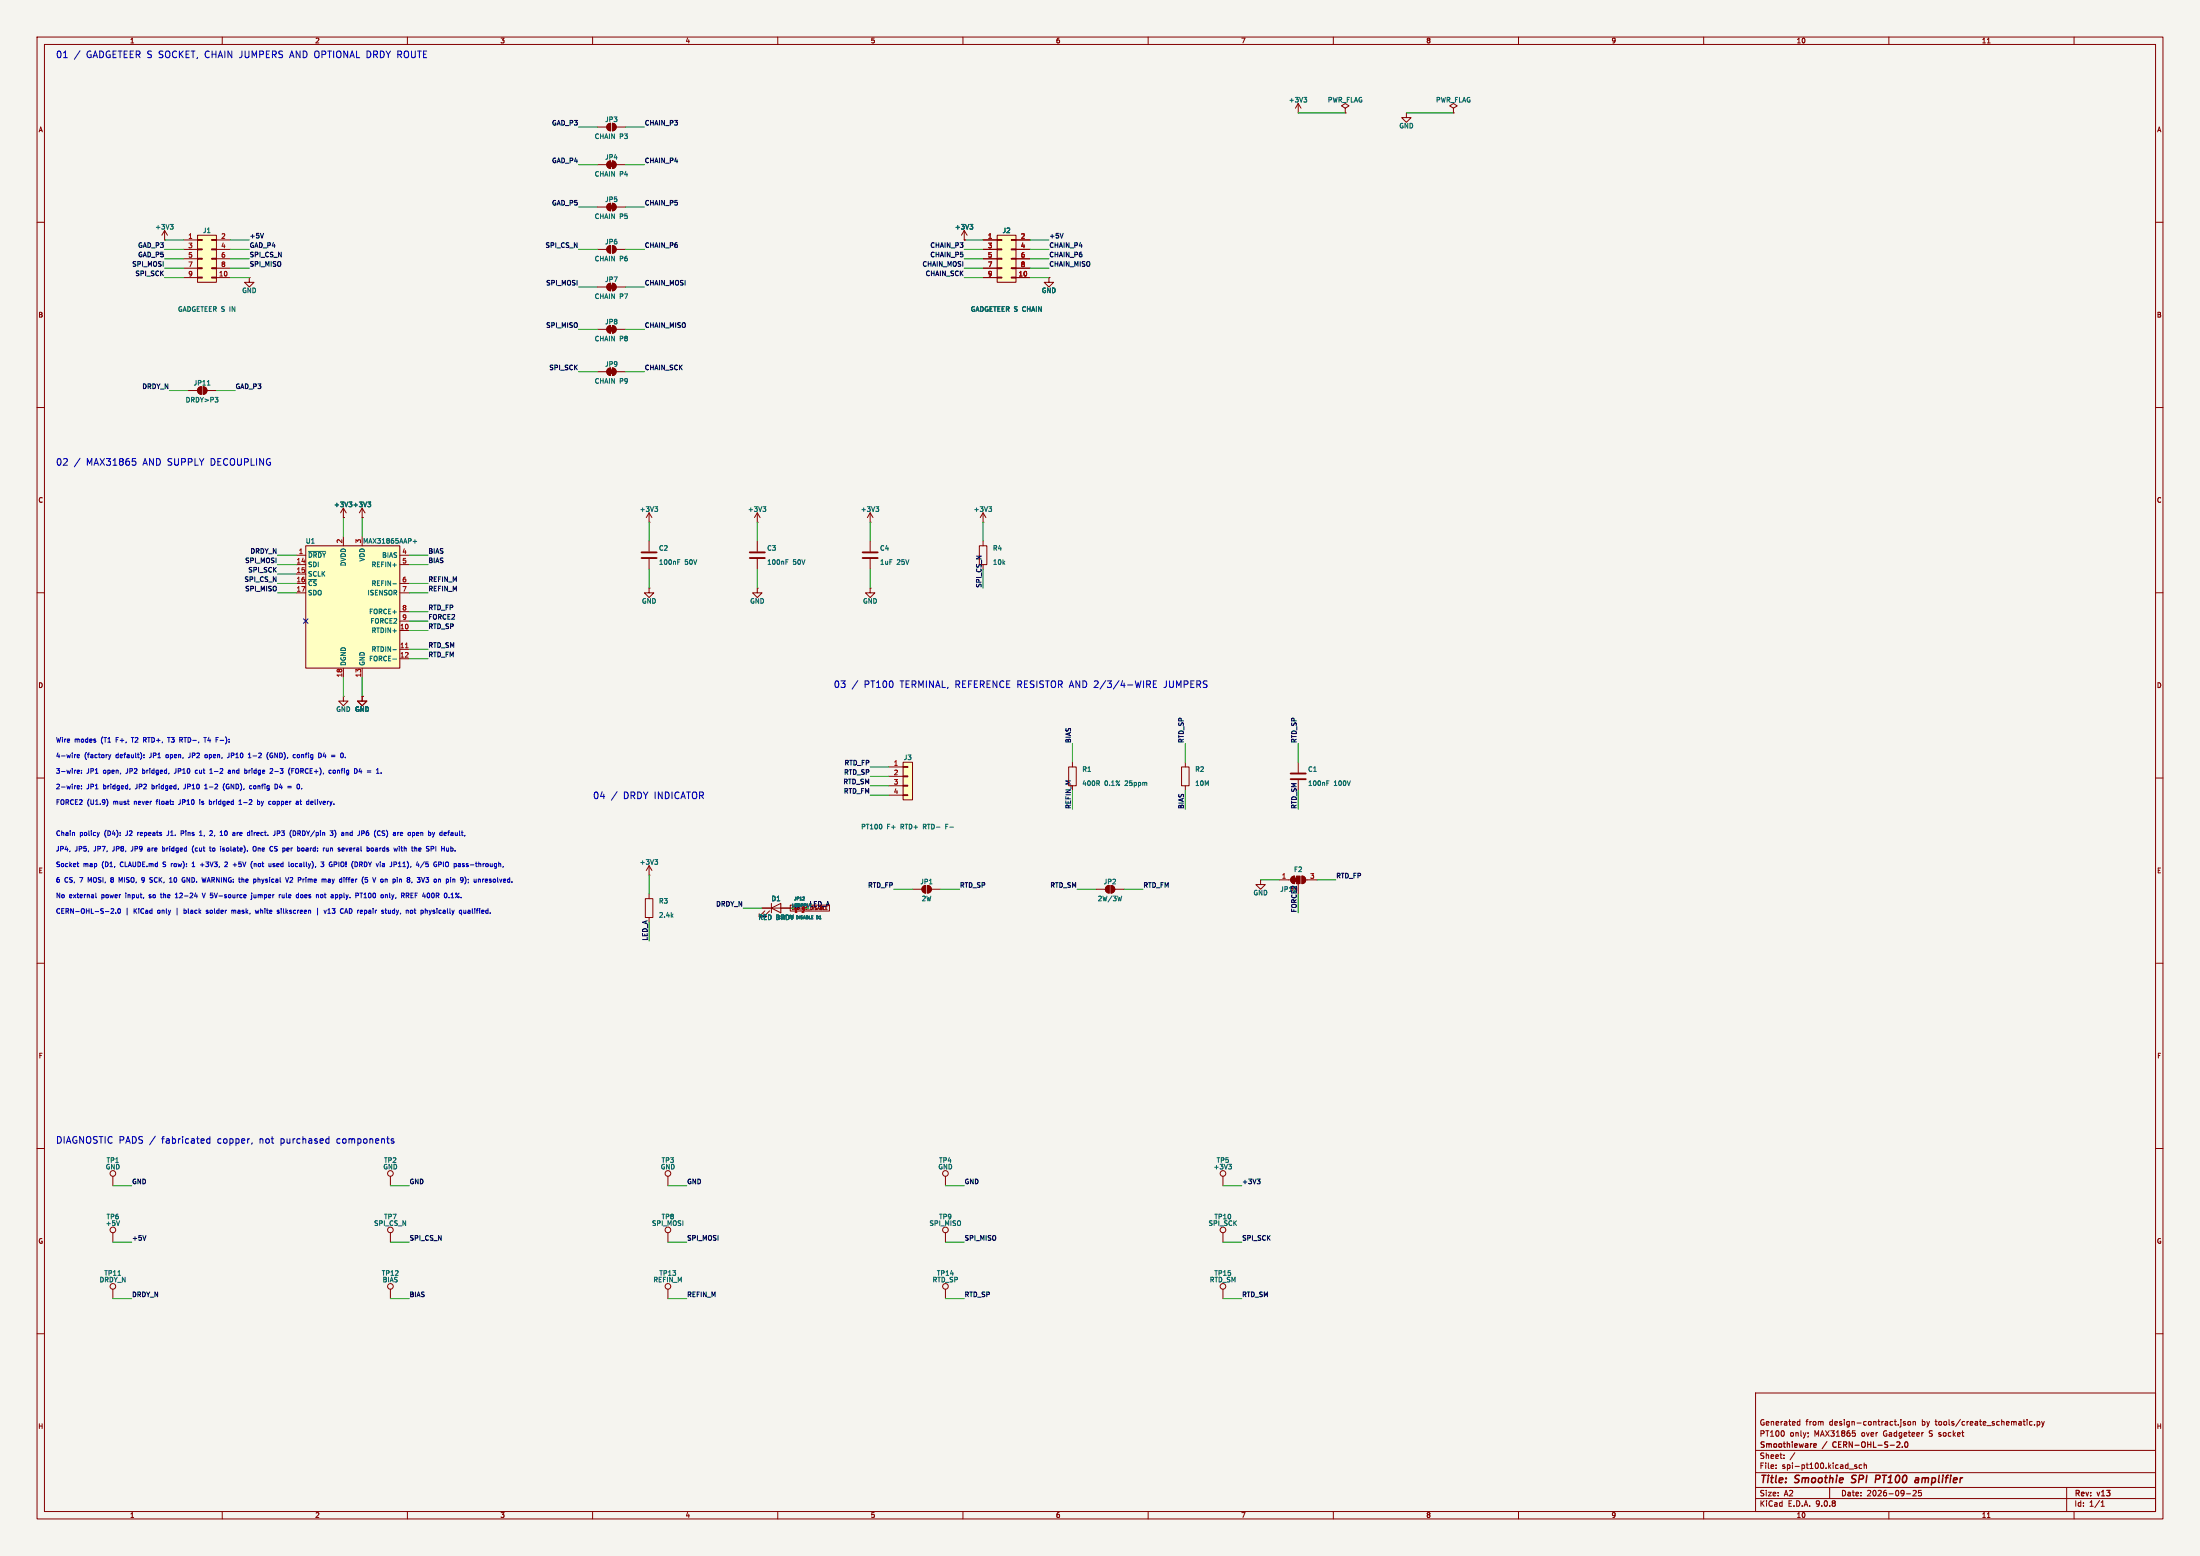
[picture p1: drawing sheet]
<svg xmlns="http://www.w3.org/2000/svg" width="594mm" height="420mm" viewBox="0 0 594 420" stroke-linecap="round" stroke-linejoin="round" font-family="sans-serif">
<path d="M0 0h594v420h-594z" fill="#f5f4ef" stroke="#f5f4ef" stroke-width=".27"/>
<g fill="none" stroke="#840000" stroke-width=".27">
<path d="M10 10h574v400h-574zM12 12h570v396h-570zM60 10v2M110 10v2M160 10v2M210 10v2M260 10v2M310 10v2M360 10v2M410 10v2M460 10v2M510 10v2"/>
<path d="M536.6 11.6h.7M560 10v2M392.4 29.2l1-.6-1-.7-1 .7 1 .6v1.3M392.4 30.5h.1M10 60h2M582 60h2M10 110h2M50.8 105.4h2.5M53.6 104.7l.8-.3v2a1.02 1.02 0 0 1-1-.6 1.02 1.02 0 0 1 .2-1.1zM54.9 104.4a1.02 1.02 0 0 1 1 1 1.02 1.02 0 0 1-1 1zM55.9 105.4h2.5M582 110h2"/>
<path d="M10 160h2M582 160h2M10 210h2M582 210h2M10 260h2M582 260h2M10 310h2M582 310h2M10 360h2M474 376h108v32h-108zM582 360h2M474 397.5h108"/>
<path d="M474 391.5h108M479.5 396.2v.2M479.5 395.4v.2M481.7 393.5v.2M481.7 392.7v.2M484.6 392.1l-1.3 1.9M485.4 384.6h.6M485.4 383.7h.6M486 383.2v1.5M488.2 386.7v.2M488.2 387.6v.2M499.3 396.5h1.2"/>
<path d="M500.2 386.2h.7M500.8 386.8l.2 .2-.2 .6M501.3 395.4h-.3l-.3 .2 .1 .2 .5 .1v.4h-.6M502.7 395.4h-.5l-.2 .3 .1 .6h.6M503.3 395.5l.6-.1 .1 1M503.3 394.9v1.5M513.2 383.2v.1M514.5 383.7h-.4l-.2 .2 .1 .2 .5 .1v.4h-.6M515.2 383.7h.4l.3 .3v.4l-.3 .3-.5-.3zM516.5 383.8l.6-.1 .1 1M516.5 383.7v1M548.7 383.7h-.5l-.2 .3 .1 .6h.6"/>
<path d="M549.3 384.5v.2M550 383.7h.5l.2 .3-.1 .6h-.6M550 383.7v1.5M551.2 383.7l.4 1M551.6 384.7l-.4 .5M552 383.7l-.4 1M60 408v2M110 408v2M160 408v2M210 408v2M260 408v2M310 408v2"/>
<path d="M360 408v2M410 408v2M460 408v2M474 404.5h108M474 401.5h108M494 401.5v3M510 408v2M514.7 403.2h1.2M516.5 402.4l.6-.1 .3 .4-.9 1.1h.9M518.7 402.3h-.7v.7l.7-.1v.7l-.2 .2-.5-.2M536.6 409.6h.7M558 401.5v6.5"/>
<path d="M560 408v2M567.3 406.6h.9M567.3 405.5l.4-.4v1.5"/>
</g>
<path d="M500.1 398.4v.6M507.3 398.2h-.7l-.3 2M507.4 399.1l-1 .1M517.2 399h.8l-.1 1.2M518 399.3l-.9 .2M499.8 400.1l.3 .1M517.9 400.1l-.6 .1" fill="none" stroke="#840000" stroke-width=".4"/>
<path d="M489.9 389.7h.4l.1 .3-.7 .2M490.3 390.6l-.4 .1M495 389.4l-.2 .4 .2 .7M512.1 390.7h.9M512.9 389.3v.5M513.6 390.5v.2M514.4 389.3l.2-.1a.8 .8 0 0 1 .6 .7 .8 .8 0 0 1-.6 .8l-.3-.6z" fill="none" stroke="#840000" stroke-width=".3"/>
<g fill="#840000" stroke="#840000" stroke-width=".27">
<path d="M53.6 104.7l.8-.3v2a1.02 1.02 0 0 1-1-.6 1.02 1.02 0 0 1 .2-1.1z"/>
<path d="M54.9 104.4a1.02 1.02 0 0 1 1 1 1.02 1.02 0 0 1-1 1z"/>
</g>
<path d="M56 104h.7M58.1 107.3h.7l-.4 .4M58.8 107.9v.5" fill="none" stroke="#006464" stroke-width=".27"/>
<path d="M82.5 147.3h25.4v33h-25.4z" fill="#ffffc2"/>
<g fill="none" stroke="#840000" stroke-width=".27">
<path d="M164.1 99.6l.7-.3v2a1.02 1.02 0 0 1-.9-.6 1.02 1.02 0 0 1 .2-1.1zM165.4 99.3a1.02 1.02 0 0 1 1 1 1.02 1.02 0 0 1-1 1zM161.3 100.3h2.5M166.4 100.3h2.5M92.7 139.7h.1M92.7 137.2v2.5M92.7 137.2l-.8 1.2M92.7 137.2l.8 1.2M97.8 139.7h.1M97.8 137.2v2.5M97.8 137.2l-.8 1.2M97.8 137.2l.8 1.2"/>
<path d="M234.9 138.4v2.6M234.9 138.4l-.7 1.3M234.9 138.4l.8 1.3M265.4 138.4l-.7 1.3M265.4 138.4l.8 1.3M265.4 138.4v2.6M80 149.9h2.5M80 152.4h2.5M80 154.9h2.5M80 157.5h2.5M82.5 147.3h25.4v33h-25.4zM92.7 144.8v2.5"/>
<path d="M97.8 144.8v2.5M107.9 149.9h2.6M107.9 152.4h2.6M107.9 157.5h2.6M204.5 158.8v1.2h1.2l-1.2 1.3-1.3-1.3h1.3M204.5 158.8h.1M204.5 146.1v2.7M204.5 150.9v2.8M234.9 141h.1M234.9 158.8v1.2h1.3l-1.3 1.3-1.2-1.3h1.2M234.9 158.8h.1M234.9 146.1v2.7"/>
<path d="M234.9 150.9v2.8M264.4 147.3h2v5.1h-2zM265.4 141h.1M265.4 146.1v1.2M80 160h2.5M107.9 160h2.6M107.9 165.1h2.6M107.9 167.6h2.6M107.9 170.2h2.6M107.9 175.3h2.6M107.9 177.8h2.6M92.7 188v1.2h1.3l-1.3 1.3-1.3-1.3h1.3"/>
<path d="M92.7 188h.1M92.7 180.3v2.6M97.8 188v1.2h1.3l-1.3 1.3-1.3-1.3h1.3M97.8 188h.1M97.8 180.3v2.6M205.7 245.1h7.7M206.5 245.9l-1.5 1.5h.7h-.7v-.8M207.8 245.9l-1.6 1.5h.8h-.8v-.8M208.3 245.1l2.5-1.3v2.6zM208.3 243.8v2.6"/>
</g>
<g fill="none" stroke="#006464" stroke-width=".27">
<path d="M99.3 135.5h.8l-.4 .5M99.8 136l.3 .2-.3 .6M236.5 136.8h.7l-.4 .5M237 137.3l.2 .2-.2 .5M266.9 136.8h.8l-.4 .5M267.5 137.3l.2 .2-.2 .5M83.3 148.8h4.6M106.1 157.6h.9M111.5 146.1h1M112 145.7v.9M212.2 151.7h.4M212.2 151.1h.6"/>
<path d="M106.1 175.4h.9M106.1 177.9h.9M217.1 242.2h.1M217.2 242.2v.3l-.5 .4h.5M220.8 247.3l-.3-.1v.8h.3"/>
</g>
<path d="M109.5 174.8h.7" fill="none" stroke="#a90000" stroke-width=".27"/>
<path d="M202.4 149.1h4.1M202.4 150.6h4.1M232.9 149.1h4.1M232.9 150.6h4.1" fill="none" stroke="#840000" stroke-width=".51"/>
<g fill="#840000" stroke="#840000" stroke-width=".27">
<path d="M164.6 99.8h1v1h-1z"/>
<path d="M164.1 99.6l.7-.3v2a1.02 1.02 0 0 1-.9-.6 1.02 1.02 0 0 1 .2-1.1z"/>
<path d="M165.4 99.3a1.02 1.02 0 0 1 1 1 1.02 1.02 0 0 1-1 1z"/>
</g>
<path d="M243.8 205.7h2.6v10.2h-2.6z" fill="#ffffc2"/>
<g fill="none" stroke="#840000" stroke-width=".27">
<path d="M161.3 77.5h2.5M164.1 76.8l.7-.3v2a1.02 1.02 0 0 1-.9-.6 1.02 1.02 0 0 1 .2-1.1zM165.4 76.5a1.02 1.02 0 0 1 1 1 1.02 1.02 0 0 1-1 1zM166.4 77.5h2.5M260.3 64.8h.1M260.3 62.2l-.7 1.3M260.3 62.2l.8 1.3M260.3 62.2v2.6M161.3 88.9h2.5M164.1 88.2l.7-.3v2a1.02 1.02 0 0 1-.9-.6 1.02 1.02 0 0 1 .2-1.1zM165.4 87.9a1.02 1.02 0 0 1 1 1 1.02 1.02 0 0 1-1 1zM166.4 88.9h2.5"/>
<path d="M175.3 138.4v2.6M175.3 138.4l-.8 1.3M175.3 138.4l.7 1.3M204.5 138.4l-.8 1.3M204.5 138.4l.7 1.3M204.5 138.4v2.6M175.3 141h.1M175.3 158.8v1.2h1.2l-1.2 1.3-1.3-1.3h1.3M175.3 158.8h.1M175.3 146.1v2.7M175.3 150.9v2.8M204.5 141h.1"/>
<path d="M240 207h3.8M240 209.6h3.8M240 212.1h3.8M240 214.6h3.8M243.8 205.7h2.6v10.2h-2.6zM243.8 206.9h1.3v.2h-1.3zM243.8 209.4h1.3v.3h-1.3zM243.8 212h1.3v.2h-1.3zM243.8 214.5h1.3v.3h-1.3zM175.3 236.2h.1M175.3 233.7v2.5M175.3 233.7l-.8 1.3"/>
<path d="M175.3 233.7l.7 1.3M249.2 239.3l.7-.3v2a1.02 1.02 0 0 1-.9-.6 1.02 1.02 0 0 1 .2-1.1zM250.4 239a1.02 1.02 0 0 1 1.1 1 1.02 1.02 0 0 1-1.1 1zM174.2 242.6h2.1v5.1h-2.1zM175.3 241.3v1.3M175.3 247.7v1.2M246.4 240h2.5M251.5 240h2.5M30.5 317.5v2.5M105.4 317.5v2.5M180.3 317.5v2.5M30.5 332.7v2.6"/>
<path d="M105.4 332.7v2.6M180.3 332.7v2.6M30.5 348v2.5M105.4 348v2.5M180.3 348v2.5"/>
<circle cx="30.5" cy="316.7" r=".76"/>
<circle cx="105.4" cy="316.7" r=".76"/>
<circle cx="180.3" cy="316.7" r=".76"/>
<circle cx="30.5" cy="332" r=".76"/>
<circle cx="105.4" cy="332" r=".76"/>
<circle cx="180.3" cy="332" r=".76"/>
<circle cx="30.5" cy="347.2" r=".76"/>
<circle cx="105.4" cy="347.2" r=".76"/>
<circle cx="180.3" cy="347.2" r=".76"/>
</g>
<g fill="#840000" stroke="#840000" stroke-width=".27">
<path d="M164.6 88.4h1v1h-1z"/>
<path d="M164.1 88.2l.7-.3v2a1.02 1.02 0 0 1-.9-.6 1.02 1.02 0 0 1 .2-1.1z"/>
<path d="M165.4 87.9a1.02 1.02 0 0 1 1 1 1.02 1.02 0 0 1-1 1z"/>
<path d="M249.2 239.3l.7-.3v2a1.02 1.02 0 0 1-.9-.6 1.02 1.02 0 0 1 .2-1.1z"/>
<path d="M250.4 239a1.02 1.02 0 0 1 1.1 1 1.02 1.02 0 0 1-1.1 1z"/>
<path d="M164.6 77h1v1h-1z"/>
<path d="M164.1 76.8l.7-.3v2a1.02 1.02 0 0 1-.9-.6 1.02 1.02 0 0 1 .2-1.1z"/>
<path d="M165.4 76.5a1.02 1.02 0 0 1 1 1 1.02 1.02 0 0 1-1 1z"/>
</g>
<path d="M261.9 60.6h.7l-.4 .5M262.4 61.1l.2 .2-.2 .5M176.8 136.8h.8l-.5 .5M177.3 137.3l.3 .2-.3 .5M206 136.8h.8l-.5 .5M206.5 137.3l.3 .2-.3 .5M183 151.7h.4M183 151.1h.6M176.8 232h.8l-.5 .5M177.3 232.5l.3 .3-.3 .5M32.3 329.5l-.4 1.3M31.8 344.2h.8" fill="none" stroke="#006464" stroke-width=".27"/>
<path d="M173.2 149.1h4.1M173.2 150.6h4.1" fill="none" stroke="#840000" stroke-width=".51"/>
<path d="M269.2 63.5h5.1v12.7h-5.1z" fill="#ffffc2"/>
<g fill="none" stroke="#840000" stroke-width=".27">
<path d="M161.3 34.3h2.5M164.1 33.6l.7-.3v2a1.02 1.02 0 0 1-.9-.6 1.02 1.02 0 0 1 .2-1.1zM165.4 33.3a1.02 1.02 0 0 1 1 1 1.02 1.02 0 0 1-1 1zM166.4 34.3h2.5M350.5 30.5h.1M350.5 27.9l-.7 1.3M350.5 27.9l.8 1.3M350.5 27.9v2.6M363.2 29.2l1-.6-1-.7-1 .7 1 .6v1.3M363.2 30.5h.1M379.7 30.5v1.3h1.3l-1.3 1.2-1.2-1.2h1.2M379.7 30.5h.1"/>
<path d="M67.3 74.9v1.3h1.3l-1.3 1.3-1.3-1.3h1.3M67.3 74.9h.1M265.4 64.8h3.8M265.4 67.3h3.8M265.4 69.9h3.8M265.4 72.4h3.8M265.4 74.9h3.8M269.2 63.5h5.1v12.7h-5.1zM269.2 64.6h1.3v.3h-1.3zM269.2 67.2h1.3v.2h-1.3zM269.2 69.7h1.3v.3h-1.3zM269.2 72.3h1.3v.2h-1.3z"/>
<path d="M269.2 74.8h1.3v.3h-1.3zM273 64.6h1.3v.3h-1.3zM273 67.2h1.3v.2h-1.3zM273 69.7h1.3v.3h-1.3zM273 72.3h1.3v.2h-1.3zM273 74.8h1.3v.3h-1.3zM274.3 64.8h3.8M274.3 67.3h3.8M274.3 69.9h3.8M274.3 72.4h3.8M274.3 74.9h3.8M283.2 74.9v1.3h1.3l-1.3 1.3-1.3-1.3h1.3"/>
<path d="M283.2 74.9h.1M319 207h2.1v5.1h-2.1zM320 205.7v1.3M320 212.1v1.3M350.5 205.7v2.8M350.5 210.6v2.8M298.7 239.3l.8-.3v2a1.02 1.02 0 0 1-1-.6 1.02 1.02 0 0 1 .2-1.1zM300 239a1.02 1.02 0 0 1 1 1 1.02 1.02 0 0 1-1 1zM345.4 237.5h3.1M348.8 236.8l.7-.3v2a1.02 1.02 0 0 1-.9-.6 1.02 1.02 0 0 1 .2-1.1zM350.5 238.5v.3M351.5 236.5a1.02 1.02 0 0 1 1 1 1.02 1.02 0 0 1-1 1z"/>
<path d="M352.6 237.5h3M295.9 240h2.5M301 240h2.5M255.3 317.5v2.5M255.3 332.7v2.6"/>
<circle cx="255.3" cy="316.7" r=".76"/>
<circle cx="255.3" cy="332" r=".76"/>
</g>
<path d="M352 26.3h.8l-.4 .5M352.6 26.8l.2 .2-.2 .6M358.3 211.4h.4M358.3 210.8h.6M302.9 241.9l-.3 1.2" fill="none" stroke="#006464" stroke-width=".27"/>
<g fill="#840000" stroke="#840000" stroke-width=".27">
<path d="M298.7 239.3l.8-.3v2a1.02 1.02 0 0 1-1-.6 1.02 1.02 0 0 1 .2-1.1z"/>
<path d="M300 239a1.02 1.02 0 0 1 1 1 1.02 1.02 0 0 1-1 1z"/>
<path d="M349.5 237h.5v1h-.5z"/>
<path d="M348.8 236.8l.7-.3v2a1.02 1.02 0 0 1-.9-.6 1.02 1.02 0 0 1 .2-1.1z"/>
<path d="M350 236.5h1v2h-1z"/>
<path d="M351.5 236.5a1.02 1.02 0 0 1 1 1 1.02 1.02 0 0 1-1 1z"/>
<path d="M164.1 33.6l.7-.3v2a1.02 1.02 0 0 1-.9-.6 1.02 1.02 0 0 1 .2-1.1z"/>
<path d="M165.4 33.3a1.02 1.02 0 0 1 1 1 1.02 1.02 0 0 1-1 1z"/>
</g>
<path d="M348.5 208.8h4.1M348.5 210.3h4.1" fill="none" stroke="#840000" stroke-width=".51"/>
<path d="M53.3 63.5h5.1v12.7h-5.1z" fill="#ffffc2"/>
<g fill="none" stroke="#840000" stroke-width=".27">
<path d="M161.3 44.5h2.5M161.3 55.9h2.5M164.1 43.7l.7-.3v2.1a1.02 1.02 0 0 1-.9-.7 1.02 1.02 0 0 1 .2-1.1zM164.1 55.2l.7-.3v2a1.02 1.02 0 0 1-.9-.6 1.02 1.02 0 0 1 .2-1.1zM165.4 43.4a1.02 1.02 0 0 1 1 1.1 1.02 1.02 0 0 1-1 1zM165.4 54.9a1.02 1.02 0 0 1 1 1 1.02 1.02 0 0 1-1 1zM166.4 44.5h2.5M166.4 55.9h2.5M44.4 64.8h.1M44.4 62.2l-.7 1.3M44.4 62.2l.8 1.3M44.4 62.2v2.6"/>
<path d="M49.5 64.8h3.8M49.5 67.3h3.8M49.5 69.9h3.8M49.5 72.4h3.8M49.5 74.9h3.8M53.3 63.5h5.1v12.7h-5.1zM53.3 64.6h1.3v.3h-1.3zM53.3 67.2h1.3v.2h-1.3zM53.3 69.7h1.3v.3h-1.3zM53.3 72.3h1.3v.2h-1.3zM53.3 74.8h1.3v.3h-1.3zM57.1 64.6h1.3v.3h-1.3z"/>
<path d="M57.1 67.2h1.3v.2h-1.3zM57.1 69.7h1.3v.3h-1.3zM57.1 72.3h1.3v.2h-1.3zM57.1 74.8h1.3v.3h-1.3zM58.4 64.8h3.8M58.4 67.3h3.8M58.4 69.9h3.8M58.4 72.4h3.8M58.4 74.9h3.8M161.3 67.3h2.5M164.1 66.6l.7-.3v2a1.02 1.02 0 0 1-.9-.6 1.02 1.02 0 0 1 .2-1.1zM165.4 66.3a1.02 1.02 0 0 1 1 1 1.02 1.02 0 0 1-1 1z"/>
<path d="M166.4 67.3h2.5M260.3 64.8h.1M265.4 64.8h3.8M265.4 67.3h3.8M265.4 69.9h3.8M265.4 72.4h3.8M265.4 74.9h3.8M274.3 64.8h3.8M274.3 67.3h3.8M274.3 69.9h3.8M274.3 72.4h3.8M274.3 74.9h3.8"/>
<path d="M283.2 74.9h.1M92.7 139.7h.1M97.8 139.7h.1M97.8 188h.1M288.5 207h2.1v5.1h-2.1zM289.6 205.7v1.3M340.4 237.5v1.3h1.2l-1.2 1.2-1.3-1.2h1.3M340.4 237.5h.1M205.7 245.1h2.6M210.8 245.1h2.6M213.4 244.3h10.6v1.6h-10.6zM330.2 317.5v2.5"/>
<path d="M330.2 332.7v2.6M255.3 348v2.5M330.2 348v2.5"/>
<circle cx="330.2" cy="316.7" r=".76"/>
<circle cx="330.2" cy="332" r=".76"/>
<circle cx="255.3" cy="347.2" r=".76"/>
<circle cx="330.2" cy="347.2" r=".76"/>
</g>
<g fill="#840000" stroke="#840000" stroke-width=".27">
<path d="M164.6 43.9h1v1.1h-1z"/>
<path d="M164.1 43.7l.7-.3v2.1a1.02 1.02 0 0 1-.9-.7 1.02 1.02 0 0 1 .2-1.1z"/>
<path d="M165.4 43.4a1.02 1.02 0 0 1 1 1.1 1.02 1.02 0 0 1-1 1z"/>
<path d="M164.6 55.4h1v1h-1z"/>
<path d="M164.1 55.2l.7-.3v2a1.02 1.02 0 0 1-.9-.6 1.02 1.02 0 0 1 .2-1.1z"/>
<path d="M165.4 54.9a1.02 1.02 0 0 1 1 1 1.02 1.02 0 0 1-1 1z"/>
<path d="M164.1 66.6l.7-.3v2a1.02 1.02 0 0 1-.9-.6 1.02 1.02 0 0 1 .2-1.1z"/>
<path d="M165.4 66.3a1.02 1.02 0 0 1 1 1 1.02 1.02 0 0 1-1 1z"/>
</g>
<path d="M46 60.6h.7l-.4 .5M46.5 61.1l.2 .2-.2 .5M261.9 60.6h.7l-.4 .5M262.4 61.1l.2 .2-.2 .5M99.3 135.5h.8l-.4 .5M99.8 136l.3 .2-.3 .6M217.1 242.2h.1M217.2 242.2v.3l-.5 .4h.5M220.8 247.3l-.3-.1v.8h.3M331.7 314.3h.8l-.4 .5M332.3 314.8l.2 .2-.2 .5" fill="none" stroke="#006464" stroke-width=".27"/>
<path d="M71.2 63l-.5 1.3M287.1 63l-.5 1.3M339.4 318.3h.8l-.4 .4M340 318.7l.2 .3-.2 .5M39.4 333.5l-.4 1.3" fill="none" stroke="#0f0f0f" stroke-width=".27"/>
<g fill="none" stroke="#009600" stroke-width=".27">
<path d="M156.2 34.3h5.1M168.9 34.3h5.1M350.5 30.5h12.7M379.7 30.5h12.7M156.2 55.9h5.1M156.2 44.5h5.1M168.9 55.9h5.1M168.9 44.5h5.1M44.4 67.3h5.1M44.4 64.8h5.1M44.4 72.4h5.1M44.4 74.9h5.1"/>
<path d="M44.4 69.9h5.1M62.2 67.3h5.1M62.2 64.8h5.1M62.2 72.4h5.1M62.2 74.9h5.1M62.2 69.9h5.1M156.2 67.3h5.1M156.2 77.5h5.1M168.9 67.3h5.1M168.9 77.5h5.1M260.3 67.3h5.1M260.3 64.8h5.1"/>
<path d="M260.3 72.4h5.1M260.3 74.9h5.1M260.3 69.9h5.1M278.1 67.3h5.1M278.1 64.8h5.1M278.1 72.4h5.1M278.1 74.9h5.1M278.1 69.9h5.1M156.2 88.9h5.1M168.9 88.9h5.1M45.7 105.4h5.1M58.4 105.4h5.1"/>
<path d="M156.2 100.3h5.1M168.9 100.3h5.1M92.7 139.7v5.1M97.8 139.7v5.1M74.9 149.9h5.1M74.9 152.4h5.1M74.9 157.5h5.1M74.9 154.9h5.1M110.5 149.9h5.1M110.5 152.4h5.1M110.5 157.5h5.1M175.3 141v5.1"/>
<path d="M175.3 153.7v5.1M204.5 141v5.1M204.5 153.7v5.1M234.9 141v5.1M234.9 153.7v5.1M265.4 141v5.1M265.4 153.7v5.1M74.9 160h5.1M110.5 160h5.1M110.5 165.1h5.1M110.5 167.6h5.1M110.5 170.2h5.1"/>
<path d="M110.5 175.3h5.1M110.5 177.8h5.1M92.7 182.9v5.1M97.8 182.9v5.1M234.9 214.6h5.1M234.9 212.1h5.1M234.9 207h5.1M234.9 209.6h5.1M289.6 200.7v5M289.6 213.4v5M320 200.7v5M320 213.4v5"/>
<path d="M350.5 200.7v5M350.5 213.4v5M175.3 236.2v5.1M340.4 237.5h5M355.6 237.5h5.1M175.3 248.9v5.1M200.7 245.1h5M241.3 240h5.1M254 240h5.1M290.8 240h5.1M303.5 240h5.1M350.5 241.3v5.1"/>
<path d="M30.5 320h5.1M30.5 335.3h5.1M105.4 320h5.1M105.4 335.3h5.1M180.3 320h5.1M180.3 335.3h5.1M255.3 320h5M255.3 335.3h5M330.2 320h5.1M330.2 335.3h5.1M30.5 350.5h5.1M105.4 350.5h5.1"/>
<path d="M180.3 350.5h5.1M255.3 350.5h5M330.2 350.5h5.1"/>
</g>
<path d="M81.9 167l1.3 1.2M83.2 167l-1.3 1.2" fill="none" stroke="#000084" stroke-width=".27"/>
<g fill="none" stroke="#0000c2" stroke-width=".27">
<path d="M17.2 15.6h1M21.6 13.7l-1.5 2.3M21.6 123.7l-1.5 2.3M35.8 123.8h.8M36.4 124.5l.3 .3v.4l-.3 .4M38.7 199.7h.5M39.2 199.1h-.5v1.2M45.2 199.1h.7M45.6 199.1v1.2M48.5 199.1h.6M48.8 199.7l.5 .6M49.1 199.7h-.6"/>
<path d="M55 199.1h.7M55.4 199.1v1.2M231.6 183.7l-1.5 2.3M309.6 184.7l.9-.1 .1-.2v-.5l-1-.1v1.8M310 184.7l.6 .9M311.4 184.6h.6M312.3 183.8h-.9v1.8h.9M20.4 203.7h.1M20.8 204.1l.7-.1-.1-.3h-.4l-.2 .2 .1 .6h.5M20.8 208.3l.7-.1-.1-.3h-.4l-.2 .2 .1 .6h.5M20.8 212.5l.7-.1-.1-.3h-.4l-.2 .2 .1 .6h.5M22 212.1v.2"/>
<path d="M22 208.6v.1M22 207.9v.2M22 212.8v.1M28.8 215.7a1.49 1.49 0 0 1 0 1.9M29.3 203.7l.3 .8M29.6 204.5l-.3 .5M29.9 203.7l-.3 .8M35.1 212.9h.1M35.1 212.9l-.1 .2M38.2 203.6v.9M38.9 204.4v.1M38.9 203.7v.2"/>
<path d="M47.3 208.7h-.3M48.5 217.1h-.3M49.9 212.9h-.3M51.1 204.5h-.3M53.2 207.9l-.5 .2 .1 .5 .4 .1M53.9 215.9v.1M53.9 216.3v.8M55.3 212.9h.7M55.3 212l.3-.3v1.2M55.7 203.7l-.4 .2 .1 .5 .3 .1M56.5 216.3l.6 .1M56.6 208.7h.8"/>
<path d="M56.6 207.8l.4-.3v1.2M57.1 217l-.6 .1M60.6 211.5a1.46 1.46 0 0 0 0 1.9M61.7 207.9h.5v.8M61.8 203.3v1l-.4 .2M62.2 208.2l-.6 .2 .2 .3h.4M64.5 217.1h.7M64.5 216.2l.4-.3v1.2M66.2 207.9l.5 .2-.1 .5-.4 .1M67 204.5h.8M67 203.6l.4-.3v1.2M67.4 212.7l.2 .2h.4"/>
<path d="M68 212.1h-.4l-.2 .2M69.5 216.3h.4l.2 .2-.1 .6h-.5M69.5 215.9v1.2M72.4 203.1a1.46 1.46 0 0 0 0 1.9M72.9 207.6l.5-.1 .2 .3-.7 .9h.7M73.1 203.3l-.2 .5 .2 .7M73.7 216.4v.6M74.2 211.7a.64 .64 0 0 1 .8 .6 .64 .64 0 0 1-.8 .6zM77.7 212.3h1M77.7 212.6h1M78.3 207.3a1.46 1.46 0 0 0 0 1.9M78.8 208.1h.4"/>
<path d="M79.4 207.5h-.6v1.2M79.4 203.7h.3M79.7 204.5h-.3M80.1 216.3l.4 .2v.6M80.3 203.8v.6M80.3 211.8l-.1 .3M80.4 211.7h.3l.2 .4M80.4 211.7l-.1 .1M80.5 217.1h-.4M80.5 216.6h-.4M81 216.3h.4M81.1 215.9v1l.2 .2"/>
<path d="M81.4 212.9h.1M81.5 212.9h-.1M84.3 216.3l-.4 .2 .1 .6h.3M84.5 216.6l-.6 .1M86 203.3a.64 .64 0 0 1 .8 .6 .64 .64 0 0 1-.8 .6M87.5 203.2l-.3 .9h.8M89.1 207.9h.3M89.4 208.7h-.3M90.5 207.9h-.3l-.3 .2 .1 .5 .5 .1M92 203.7l.3-.4 .3 .1 .1 .3M93.2 204.4v.1M96 207.5a.68 .68 0 0 1 .4 .6 .68 .68 0 0 1-.4 .6"/>
<path d="M97.2 207.4l-.3 .9h.8M101.8 207.8l.2-.3v1.2M166.6 213.7l-1.5 2.3M20.8 233.1h.5M21 233.7l.3 .2M26.8 224.7l-.3 .8M32.6 237.8l-.4-.9v1.2M38.4 238.1h.2M38.7 236.9l-.4 .2v.4l.4 .1M40 228.9h-.1M40 229.2l-.2 .2 .2 .3M40.6 236.9h.6"/>
<path d="M40.6 237.4l.4 .2M41 238.1h-.4M43.9 228.5v1.2M43.9 229.7h.3M44.2 228.9h-.3M45.3 225.5h-.3M45.8 238.1h.7M46 237l.1-.1v1.2M48.9 224.9h.5M49.4 224.3h-.5v1.2M49.4 236.9h.5M49.7 237.6h.2v.4l-.5 .1"/>
<path d="M51.9 233.9h.7M51.9 233l.3-.3v1.2M52.3 228.3a1.46 1.46 0 0 0 0 1.9M53.9 225.5h.7M53.9 224.6l.3-.3v1.2M54.1 233.4h1M56.5 228.9h.5M56.7 228.5v1l.3 .2M56.8 224.3l.6 .2M57.4 224.6l-.8 .9h.8M59.4 225.5h.8M60.1 229.7h.5"/>
<path d="M60.1 229.1l.5 .3M60.1 229.1h.1M60.6 228.9l-.5 .2M60.7 232.8l.5-.1 .2 .2M61.4 233l-.8 .9h.8M62.9 233.4h1M68 224.3v.1M68 224.7v.8M68.4 228.6l.2-.1 .5 .1 .1 .7-.2 .4-.6-.2zM68.6 233.1v.8M69 233.1l-.4 .1M69.6 236.9v1.2"/>
<path d="M70.1 237.3l-.5 .1M73.2 233.1v.8M73.2 233.8l-.2 .1M73.7 233.9h.4M74.1 233.1l-.4 .2 .4 .2M74.1 229.7h.2M74.2 228.5v.5M74.2 224.3v.9l-.3 .3M74.9 224.9h.4M75.3 224.3h-.4v1.2M77.1 236.9l.4 1.2 .4-1.2M78.3 237h.7"/>
<path d="M78.7 233.1h.3l.3 .2-.1 .5-.5 .1M79 237.4l-.8 .7h.8M79.4 224.3a.68 .68 0 0 1 .5 .6 .68 .68 0 0 1-.5 .6M81.6 229.7h.4M81.6 228.9h.3l.2 .2M82 229.6v.1M82.1 229.5l-.1 .1M86.6 232.7h.8l-.4 .4 .4 .2v.5h-.8M88.1 228.9l.1 .8 .4-.1M88.6 228.9v.8M88.6 237.3h.5M89.1 224.3h.8l-.4 .4 .3 .2 .1 .4-.6 .2"/>
<path d="M89.2 237.6l-.6 .2 .2 .3h.4M89.2 228.9v.8M89.3 228.9l-.1 .1M90.2 232.7l.7 .1M90.3 224.1a1.46 1.46 0 0 1 0 1.9M90.9 233.2l-.7 .1M92.8 228.9l.1 .3-.6 .1M92.9 229.7h-.1M93.3 237.3h.5M93.4 228.9l.3 .8M93.6 224.7l.4 .2v.6M93.8 236.9l-.3 .1"/>
<path d="M97.1 233.3h.5M97.6 232.7h-.5v1.2M98.6 236.9h.6M99 224.8l-.1 .2M99 224.4l-.1 .4 .1 .7M99 237.3l.3 .3-.3 .5M100.2 229.1l.2-.2 .5 .2-.2 .6h-.3l-.2-.2M101.5 228.9h-.1M101.5 229.2l-.2 .2 .2 .3M102.9 237.3h.3l.3 .2-.2 .6h-.4M103.2 225.5h.6M103.7 224.3h-.4l-.1 .3 .6 .4"/>
<path d="M107.6 233.9h.7M107.9 232.7l-.3 .3M108.2 225.5h.5M108.2 224.7h.3l.2 .3-.6 .1M108.2 228.9h.5M108.4 228.5v1l.3 .2M112.5 225.5h.5M112.5 224.7h.4l.2 .3-.6 .1M112.6 238l.7 .1M112.6 236.9h.8l-.4 .4 .3 .1M113.1 229.7h.5M113.1 228.9h.4l.2 .3-.6 .1"/>
<path d="M114.6 232.6l-1.1 1.6M114.9 233.8l.5 .1M115.6 232.7h-.6l-.1 .6 .5-.2M117.7 228.5v1.2M118.5 232.7h.4l.3 .2-.1 .4h-.6M119 224.7l-.2 .2 .2 .6M119.7 232.7v1.2M120.5 238.1h.5M120.5 237.3h.5M121.8 225.5h.4M121.8 228.9l.5 .2v.5l-.5 .1M122.1 224.7h-.3"/>
<path d="M122.2 225l-.4 .1M124.4 238.1h.3M124.6 236.9l-.3 .2 .3 .5M128 237.3l.1 .8 .5-.1M131.6 237.3v.3l-.6 .1M132.1 238.1h.4M132.5 237.3l-.4 .2 .4 .2M25.9 241.1v1l.1 .2M30 245.4l.5-.1 .2 .3-.8 .9h.8M31.2 246.4v.1M31.9 245.4l.2-.1a.62 .62 0 0 1 .4 .6 .62 .62 0 0 1-.5 .6l-.2-.5zM43.3 241.5h.5"/>
<path d="M43.5 241.1v1.2M47.3 242.3h.8M47.3 241.4l.4-.3v1.2M49.7 245.3v1.2M49.7 246.5h.1M49.8 245.7h-.1M52.5 241.9h.8M54.6 241.1l.4 1.2 .4-1.2M55.7 246.5h.3M56 245.7l-.3 .2 .3 .2M62.6 245.8l.3-.1 .2 .2M62.6 245.7v.8"/>
<path d="M68 241.1v.1M68 241.5v1.1l-.3 .2M68.6 241.5v.6l.1 .2M68.9 245.7l.3 .8 .2-.6 .2 .6 .3-.8M74.9 246l.5 .3-.2 .2h-.3M74.9 245.7h.4M75.8 241.5l-.4 .2M76.2 241.5v.6l.3 .2M80.5 241.5h.1M80.6 241.1v1.2M80.6 242.3h-.1M81.4 241.5l-.3 .2 .3 .6"/>
<path d="M85.7 245.1v1.9M87.1 241.5h-.3l-.3 .2 .1 .5 .5 .1M88.1 245.7l-.3 .8M88.5 246.5h.7M88.9 245.3l-.4 .3M91.1 241.6l-.5-.1v1.3M91.1 242.2l-.5 .1M93.2 246.2h.6M93.5 245.3l-.4 1.2M97.2 241.1h.7M97.5 241.1v1.2M103.9 245.7h.5"/>
<path d="M104.1 245.3v1l.3 .2M104.2 241.5l.4 .2v.6M104.8 245.7v.6l.2 .2M109.7 241.1h.5l.2 .2-.1 .4h-.6M110 241.7l.4 .6M110.8 245.8h.6l-.1 .7-.5-.1zM111.8 245.7h.5M115.9 245.7l.3 .8M116 246.8l-.1 .2M121.8 242.3h.7M121.9 241.4l.2-.3v1.2M125.2 245.7l.1 .8 .5-.1"/>
<path d="M125.8 245.7v.8M126.7 245.7h-.3M126.8 246l-.5 .2 .1 .3h.4M41.9 306.7l-1.5 2.3M56.7 306.8v1.8M56.7 307.5l-.5-.1-.4 .3 .2 .8h.7M68.1 308.5l-.2 .3M88.3 307.4l.5 .1M88.8 308.5l-.5 .1M88.8 306.8v1.8M105.6 307.7l.8 .5-.3 .4-.5-.1M106.3 307.5l-.4-.1-.3 .2"/>
</g>
<g font-size="2.8" fill="#840000">
<text x="475" y="400.9">Title:</text>
<text x="484.7" y="400.9">Smoothie</text>
<text x="500.8" y="400.9">SPI</text>
<text x="508" y="400.9">PT100</text>
<text x="519.5" y="400.9">amplifier</text>
</g>
<g font-size="2.5" fill="#0000c2">
<text x="15" y="15.9">01</text>
<text x="23.3" y="15.9">GADGETEER S SOCKET, CHAIN JUMPERS AND OPTIONAL DRDY ROUTE</text>
<text x="15" y="125.9">02</text>
<text x="23.3" y="125.9">MAX31865</text>
<text x="38.6" y="125.9">AND SUPPLY</text>
<text x="57" y="125.9">DECOUPLING</text>
<text x="225" y="185.9">03</text>
<text x="233.3" y="185.9">PT100</text>
<text x="243" y="185.9">TERMINAL, REFERENCE RESISTOR AND 2/3/4-WIRE</text>
<text x="314.7" y="185.9">JUMPERS</text>
<text x="160" y="215.9">04</text>
<text x="168.3" y="215.9">DRDY INDICATOR</text>
<text x="15" y="308.9">DIAGNOSTIC PADS /</text>
<text x="43.7" y="308.9">fabricated</text>
<text x="58.8" y="308.9">copper,</text>
<text x="70.2" y="308.9">not</text>
<text x="75.9" y="308.9">purchased</text>
<text x="91.2" y="308.9">components</text>
</g>
<g font-size="2.1" fill="#840000">
<text x="475" y="388">PT100</text>
<text x="475" y="385">Generated</text>
<text x="483.2" y="388">only;</text>
<text x="487.5" y="385">from</text>
<text x="489.9" y="388">MAX31865</text>
<text x="494" y="385">design-contract.json</text>
<text x="502.8" y="388">over</text>
<text x="508.8" y="388">Gadgeteer</text>
<text x="519" y="385">by</text>
<text x="521.3" y="388">S socket</text>
<text x="522.8" y="385">tools/create_schematic.py</text>
<text x="475" y="394">Sheet:</text>
<text x="475" y="391.2">Smoothieware</text>
<text x="492.2" y="391.2">/</text>
<text x="495.6" y="391.2">CERN-OHL-S-2.0</text>
<text x="475" y="396.7">File:</text>
<text x="481.1" y="396.7">spi-pt100.kicad_sch</text>
<text x="475" y="406.9">KiCad</text>
<text x="475" y="404.1">Size:</text>
<text x="481.7" y="404.1">A2</text>
<text x="482.7" y="406.9">E.D.A.</text>
<text x="490.3" y="406.9">9.0.8</text>
<text x="497" y="404.1">Date:</text>
<text x="504" y="404.1">2026-09-25</text>
<text x="560" y="404.3">Rev:</text>
<text x="560" y="406.9">Id:</text>
<text x="564.1" y="406.9">1/1</text>
<text x="566.4" y="404.3">v13</text>
</g>
<g font-size="1.8" fill="#840000">
<text x="35" y="11.9">1</text>
<text x="85" y="11.9">2</text>
<text x="135" y="11.9">3</text>
<text x="185" y="11.9">4</text>
<text x="235" y="11.9">5</text>
<text x="285" y="11.9">6</text>
<text x="335" y="11.9">7</text>
<text x="385" y="11.9">8</text>
<text x="435" y="11.9">9</text>
<text x="485" y="11.9">10</text>
<text x="535" y="11.9">11</text>
<text x="10.3" y="35.9">A</text>
<text x="582.3" y="35.9">A</text>
<text x="10.3" y="85.9">B</text>
<text x="582.3" y="85.9">B</text>
<text x="10.3" y="135.9">C</text>
<text x="582.3" y="135.9">C</text>
<text x="10.3" y="185.9">D</text>
<text x="582.3" y="185.9">D</text>
<text x="10.3" y="235.9">E</text>
<text x="582.3" y="235.9">E</text>
<text x="10.3" y="285.9">F</text>
<text x="582.3" y="285.9">F</text>
<text x="10.3" y="335.9">G</text>
<text x="582.3" y="335.9">G</text>
<text x="10.2" y="385.9">H</text>
<text x="582.2" y="385.9">H</text>
<text x="35" y="409.9">1</text>
<text x="85" y="409.9">2</text>
<text x="135" y="409.9">3</text>
<text x="185" y="409.9">4</text>
<text x="235" y="409.9">5</text>
<text x="285" y="409.9">6</text>
<text x="335" y="409.9">7</text>
<text x="385" y="409.9">8</text>
<text x="435" y="409.9">9</text>
<text x="485" y="409.9">10</text>
<text x="535" y="409.9">11</text>
</g>
<g font-size="1.8" fill="#006464">
<text x="347.9" y="27.8">+3V3</text>
<text x="358.4" y="27.8">PWR_FLAG</text>
<text x="387.6" y="27.8">PWR_FLAG</text>
<text x="163.3" y="33.1">JP3</text>
<text x="377.7" y="34.8">GND</text>
<text x="160.5" y="37.7">CHAIN</text>
<text x="167.3" y="37.7">P3</text>
<text x="160.5" y="47.9">CHAIN</text>
<text x="163.3" y="43.3">JP4</text>
<text x="167.3" y="47.9">P4</text>
<text x="160.5" y="59.3">CHAIN</text>
<text x="163.3" y="54.7">JP5</text>
<text x="167.3" y="59.3">P5</text>
<text x="41.8" y="62.1">+3V3</text>
<text x="54.7" y="63.1">J1</text>
<text x="257.7" y="62.1">+3V3</text>
<text x="270.6" y="63.1">J2</text>
<text x="160.5" y="70.7">CHAIN</text>
<text x="163.3" y="66.1">JP6</text>
<text x="167.3" y="70.7">P6</text>
<text x="163.3" y="76.3">JP7</text>
<text x="65.3" y="79.3">GND</text>
<text x="160.5" y="80.9">CHAIN</text>
<text x="167.3" y="80.9">P7</text>
<text x="281.2" y="79.3">GND</text>
<text x="47.9" y="84.3">GADGETEER S IN</text>
<text x="163.3" y="87.7">JP8</text>
<text x="262" y="84.3">GADGETEER S CHAIN</text>
<text x="160.5" y="92.3">CHAIN</text>
<text x="167.3" y="92.3">P8</text>
<text x="163.3" y="99.2">JP9</text>
<text x="52.2" y="104.2">JP11</text>
<text x="160.5" y="103.7">CHAIN</text>
<text x="167.3" y="103.7">P9</text>
<text x="50" y="108.8">DRDY&gt;P3</text>
<text x="90.1" y="137.1">+3V3 +3V3</text>
<text x="172.6" y="138.3">+3V3</text>
<text x="201.8" y="138.3">+3V3</text>
<text x="232.3" y="138.3">+3V3</text>
<text x="262.8" y="138.3">+3V3</text>
<text x="82.4" y="146.9">U1</text>
<text x="97.9" y="146.9">MAX31865AAP+</text>
<text x="177.8" y="148.8">C2</text>
<text x="207" y="148.8">C3</text>
<text x="237.5" y="148.8">C4</text>
<text x="268" y="148.8">R4</text>
<text x="83.1" y="150.7">~{DRDY}</text>
<text x="83.1" y="153.3">SDI</text>
<text x="83.1" y="155.8">SCLK</text>
<text x="93.6" y="152.9" transform="rotate(-90 93.6 152.9)">DVDD</text>
<text x="98.7" y="151.7" transform="rotate(-90 98.7 151.7)">VDD</text>
<text x="100.2" y="153.3">REFIN+</text>
<text x="103.1" y="150.7">BIAS</text>
<text x="177.8" y="152.6">100nF</text>
<text x="184.8" y="152.6">50V</text>
<text x="207" y="152.6">100nF</text>
<text x="214.1" y="152.6">50V</text>
<text x="237.5" y="152.6">1uF</text>
<text x="242.1" y="152.6">25V</text>
<text x="268" y="152.6">10k</text>
<text x="83.1" y="158.3">~{CS}</text>
<text x="83.1" y="160.9">SDO</text>
<text x="99.1" y="160.9">ISENSOR</text>
<text x="100.2" y="158.3">REFIN-</text>
<text x="99.6" y="166">FORCE+</text>
<text x="173.2" y="163.1">GND</text>
<text x="202.4" y="163.1">GND</text>
<text x="232.9" y="163.1">GND</text>
<text x="99.9" y="168.5">FORCE2</text>
<text x="100.2" y="171">RTDIN+</text>
<text x="93.6" y="179.8" transform="rotate(-90 93.6 179.8)">DGND</text>
<text x="98.7" y="179.8" transform="rotate(-90 98.7 179.8)">GND</text>
<text x="99.6" y="178.7">FORCE-</text>
<text x="100.2" y="176.1">RTDIN-</text>
<text x="90.7" y="192.3">GND GND</text>
<text x="95.8" y="192.3">GND</text>
<text x="243.9" y="205.3">J3</text>
<text x="292.1" y="208.5">R1</text>
<text x="322.6" y="208.5">R2</text>
<text x="353.1" y="208.5">C1</text>
<text x="292.1" y="212.3">400R</text>
<text x="298.2" y="212.3">0.1%</text>
<text x="303.8" y="212.3">25ppm</text>
<text x="322.6" y="212.3">10M</text>
<text x="353.1" y="212.3">100nF</text>
<text x="360.1" y="212.3">100V</text>
<text x="232.4" y="224">PT100</text>
<text x="239.4" y="224">F+</text>
<text x="243.3" y="224">RTD+</text>
<text x="249.5" y="224">RTD-</text>
<text x="255.8" y="224">F-</text>
<text x="172.6" y="233.6">+3V3</text>
<text x="248.4" y="238.9">JP1</text>
<text x="297.9" y="238.9">JP2</text>
<text x="349.3" y="235.6">F2</text>
<text x="177.8" y="244.1">R3</text>
<text x="208.2" y="243.4">D1</text>
<text x="248.8" y="243.4">2W</text>
<text x="296.3" y="243.4">2W/3W</text>
<text x="338.3" y="241.9">GND</text>
<text x="177.8" y="247.9">2.4k</text>
<text x="204.7" y="248.5">RED DRDY</text>
<text x="28.4" y="315.8">GND</text>
<text x="28.7" y="314">TP1</text>
<text x="103.4" y="315.8">GND</text>
<text x="103.6" y="314">TP2</text>
<text x="178.3" y="315.8">GND</text>
<text x="178.5" y="314">TP3</text>
<text x="253.2" y="315.8">GND</text>
<text x="253.4" y="314">TP4</text>
<text x="327.6" y="315.8">+3V3</text>
<text x="328.4" y="314">TP5</text>
<text x="28.7" y="329.3">TP6</text>
<text x="103.6" y="329.3">TP7</text>
<text x="178.5" y="329.3">TP8</text>
<text x="253.4" y="329.3">TP9</text>
<text x="327.8" y="329.3">TP10</text>
<text x="28.4" y="331.1">+5V</text>
<text x="100.9" y="331.1">SPI_CS_N</text>
<text x="175.9" y="331.1">SPI_MOSI</text>
<text x="250.8" y="331.1">SPI_MISO</text>
<text x="326.2" y="331.1">SPI_SCK</text>
<text x="26.8" y="346.3">DRDY_N</text>
<text x="28.1" y="344.5">TP11</text>
<text x="103" y="344.5">TP12</text>
<text x="103.2" y="346.3">BIAS</text>
<text x="176.3" y="346.3">REFIN_M</text>
<text x="177.9" y="344.5">TP13</text>
<text x="251.7" y="346.3">RTD_SP</text>
<text x="252.8" y="344.5">TP14</text>
<text x="326.5" y="346.3">RTD_SM</text>
<text x="327.8" y="344.5">TP15</text>
</g>
<g font-size="1.8" fill="#0f0f0f">
<text x="148.9" y="33.9">GAD_P3</text>
<text x="174" y="33.9">CHAIN_P3</text>
<text x="148.9" y="44.1">GAD_P4</text>
<text x="174" y="44.1">CHAIN_P4</text>
<text x="148.9" y="55.5">GAD_P5</text>
<text x="174" y="55.5">CHAIN_P5</text>
<text x="67.3" y="64.4">+5V</text>
<text x="283.2" y="64.4">+5V</text>
<text x="37.2" y="67">GAD_P3</text>
<text x="37.2" y="69.5">GAD_P5</text>
<text x="67.3" y="67">GAD_P4</text>
<text x="67.3" y="69.5">SPI_CS_N</text>
<text x="147.2" y="67">SPI_CS_N</text>
<text x="174" y="67">CHAIN_P6</text>
<text x="251.1" y="69.5">CHAIN_P5</text>
<text x="251.1" y="67">CHAIN_P3</text>
<text x="283.2" y="67">CHAIN_P4</text>
<text x="283.2" y="69.5">CHAIN_P6</text>
<text x="35.6" y="72">SPI_MOSI</text>
<text x="36.4" y="74.6">SPI_SCK</text>
<text x="67.3" y="72">SPI_MISO</text>
<text x="147.4" y="77.1">SPI_MOSI</text>
<text x="174" y="77.1">CHAIN_MOSI</text>
<text x="249" y="72">CHAIN_MOSI</text>
<text x="249.8" y="74.6">CHAIN_SCK</text>
<text x="283.2" y="72">CHAIN_MISO</text>
<text x="147.4" y="88.6">SPI_MISO</text>
<text x="174" y="88.6">CHAIN_MISO</text>
<text x="148.2" y="100">SPI_SCK</text>
<text x="174" y="100">CHAIN_SCK</text>
<text x="38.3" y="105.1">DRDY_N</text>
<text x="63.5" y="105.1">GAD_P3</text>
<text x="67.5" y="149.5">DRDY_N</text>
<text x="115.6" y="149.5">BIAS</text>
<text x="66.1" y="152.1">SPI_MOSI</text>
<text x="66.9" y="154.6">SPI_SCK</text>
<text x="115.6" y="152.1">BIAS</text>
<text x="65.9" y="157.1">SPI_CS_N</text>
<text x="66.1" y="159.7">SPI_MISO</text>
<text x="115.6" y="157.1">REFIN_M</text>
<text x="115.6" y="159.7">REFIN_M</text>
<text x="265.1" y="158.8" transform="rotate(-90 265.1 158.8)">SPI_CS_N</text>
<text x="115.6" y="167.3">FORCE2</text>
<text x="115.6" y="164.8">RTD_FP</text>
<text x="115.6" y="169.8">RTD_SP</text>
<text x="115.6" y="177.5">RTD_FM</text>
<text x="115.6" y="174.9">RTD_SM</text>
<text x="289.2" y="200.7" transform="rotate(-90 289.2 200.7)">BIAS</text>
<text x="319.7" y="200.7" transform="rotate(-90 319.7 200.7)">RTD_SP</text>
<text x="350.2" y="200.7" transform="rotate(-90 350.2 200.7)">RTD_SP</text>
<text x="227.8" y="209.2">RTD_SP</text>
<text x="227.9" y="206.7">RTD_FP</text>
<text x="227.6" y="211.7">RTD_SM</text>
<text x="227.7" y="214.3">RTD_FM</text>
<text x="289.2" y="218.4" transform="rotate(-90 289.2 218.4)">REFIN_M</text>
<text x="319.7" y="218.4" transform="rotate(-90 319.7 218.4)">BIAS</text>
<text x="350.2" y="218.4" transform="rotate(-90 350.2 218.4)">RTD_SM</text>
<text x="234.3" y="239.7">RTD_FP</text>
<text x="259.1" y="239.7">RTD_SP</text>
<text x="283.5" y="239.7">RTD_SM</text>
<text x="308.6" y="239.7">RTD_FM</text>
<text x="360.7" y="237.1">RTD_FP</text>
<text x="193.3" y="244.8">DRDY_N</text>
<text x="218.4" y="244.8">LED_A</text>
<text x="345.6" y="240.9">JP10</text>
<text x="350.3" y="240.7" transform="rotate(-90 350.3 240.7)">2</text>
<text x="350.2" y="246.4" transform="rotate(-90 350.2 246.4)">FORCE2</text>
<text x="174.9" y="254" transform="rotate(-90 174.9 254)">LED_A</text>
<text x="35.6" y="319.7">GND</text>
<text x="110.5" y="319.7">GND</text>
<text x="185.4" y="319.7">GND</text>
<text x="260.3" y="319.7">GND</text>
<text x="335.3" y="319.7">+3V3</text>
<text x="35.6" y="334.9">+5V</text>
<text x="110.5" y="334.9">SPI_CS_N</text>
<text x="185.4" y="334.9">SPI_MOSI</text>
<text x="260.3" y="334.9">SPI_MISO</text>
<text x="335.3" y="334.9">SPI_SCK</text>
<text x="35.6" y="350.2">DRDY_N</text>
<text x="110.5" y="350.2">BIAS</text>
<text x="185.4" y="350.2">REFIN_M</text>
<text x="260.3" y="350.2">RTD_SP</text>
<text x="335.3" y="350.2">RTD_SM</text>
</g>
<g font-size="1.8" fill="#a90000">
<text x="50.7" y="64.5">1</text>
<text x="59.6" y="64.5">2</text>
<text x="266.6" y="64.5">1</text>
<text x="275.5" y="64.5">2</text>
<text x="50.7" y="67.1">3</text>
<text x="50.7" y="69.6">5</text>
<text x="59.6" y="67.1">4</text>
<text x="59.6" y="69.6">6</text>
<text x="266.6" y="67.1">3</text>
<text x="266.6" y="69.6">5</text>
<text x="275.5" y="67.1">4</text>
<text x="275.5" y="69.6">6</text>
<text x="50.7" y="72.1">7</text>
<text x="50.7" y="74.7">9</text>
<text x="59" y="74.7">10</text>
<text x="59.6" y="72.1">8</text>
<text x="266.6" y="72.1">7</text>
<text x="266.6" y="74.7">9</text>
<text x="274.9" y="74.7">10</text>
<text x="275.5" y="72.1">8</text>
<text x="80.6" y="149.6">1</text>
<text x="92.5" y="146.8" transform="rotate(-90 92.5 146.8)">2</text>
<text x="97.5" y="146.8" transform="rotate(-90 97.5 146.8)">3</text>
<text x="108.5" y="149.6">4</text>
<text x="80" y="152.1">14</text>
<text x="80" y="154.7">15</text>
<text x="108.5" y="152.1">5</text>
<text x="80" y="157.2">16</text>
<text x="80" y="159.8">17</text>
<text x="108.5" y="157.2">6</text>
<text x="108.5" y="159.8">7</text>
<text x="108.5" y="164.8">8</text>
<text x="108.5" y="167.4">9</text>
<text x="107.9" y="169.9">10</text>
<text x="107.9" y="175">11</text>
<text x="107.9" y="177.5">12</text>
<text x="92.5" y="182.9" transform="rotate(-90 92.5 182.9)">18</text>
<text x="97.5" y="182.9" transform="rotate(-90 97.5 182.9)">13</text>
<text x="241.2" y="206.8">1</text>
<text x="241.2" y="209.3">2</text>
<text x="241.2" y="211.8">3</text>
<text x="241.2" y="214.4">4</text>
<text x="346" y="237.2">1</text>
<text x="353.6" y="237.2">3</text>
</g>
<g font-size="1.8" fill="#0000c2">
<text x="15" y="200.6">Wire</text>
<text x="20.1" y="200.6">modes</text>
<text x="27.4" y="200.6">(T1</text>
<text x="31.6" y="200.6">F+,</text>
<text x="36" y="200.6">T2</text>
<text x="39.4" y="200.6">RTD+,</text>
<text x="46.2" y="200.6">T3</text>
<text x="49.6" y="200.6">RTD-,</text>
<text x="56.4" y="200.6">T4</text>
<text x="59.8" y="200.6">F-):</text>
<text x="15" y="204.8">4-wire</text>
<text x="15" y="209">3-wire:</text>
<text x="22.8" y="204.8">(factory</text>
<text x="23.4" y="209">JP1</text>
<text x="28" y="209">open,</text>
<text x="31.4" y="204.8">default):</text>
<text x="34.3" y="209">JP2</text>
<text x="38.9" y="209">bridged,</text>
<text x="40.6" y="204.8">JP1</text>
<text x="45.3" y="204.8">open,</text>
<text x="47.8" y="209">JP10</text>
<text x="51.6" y="204.8">JP2</text>
<text x="53.6" y="209">cut</text>
<text x="56.2" y="204.8">open,</text>
<text x="57.7" y="209">1-2</text>
<text x="62.5" y="204.8">JP10</text>
<text x="62.9" y="209">and</text>
<text x="67.5" y="209">bridge</text>
<text x="68.3" y="204.8">1-2</text>
<text x="73.5" y="204.8">(GND),</text>
<text x="74.6" y="209">2-3</text>
<text x="79.8" y="209">(FORCE+),</text>
<text x="80.8" y="204.8">config</text>
<text x="87.9" y="204.8">D4</text>
<text x="90.9" y="209">config</text>
<text x="91.5" y="204.8">=</text>
<text x="98" y="209">D4</text>
<text x="101.6" y="209">=</text>
<text x="15" y="213.2">2-wire:</text>
<text x="23.4" y="213.2">JP1</text>
<text x="28" y="213.2">bridged,</text>
<text x="36.8" y="213.2">JP2</text>
<text x="41.5" y="213.2">bridged,</text>
<text x="50.3" y="213.2">JP10</text>
<text x="56.1" y="213.2">1-2</text>
<text x="61.3" y="213.2">(GND),</text>
<text x="68.6" y="213.2">config</text>
<text x="75.7" y="213.2">D4</text>
<text x="79.3" y="213.2">=</text>
<text x="15" y="217.4">FORCE2</text>
<text x="23.5" y="217.4">(U1.9)</text>
<text x="30.7" y="217.4">must</text>
<text x="36.5" y="217.4">never</text>
<text x="42.7" y="217.4">float:</text>
<text x="48.9" y="217.4">JP10</text>
<text x="54.7" y="217.4">is</text>
<text x="57.5" y="217.4">bridged</text>
<text x="65.8" y="217.4">1-2</text>
<text x="71" y="217.4">by</text>
<text x="74.2" y="217.4">copper</text>
<text x="81.8" y="217.4">at</text>
<text x="84.9" y="217.4">delivery.</text>
<text x="15" y="225.8">Chain</text>
<text x="21.5" y="225.8">policy</text>
<text x="28.3" y="225.8">(D4):</text>
<text x="34.2" y="225.8">J2</text>
<text x="37.6" y="225.8">repeats</text>
<text x="45.8" y="225.8">J1.</text>
<text x="49.7" y="225.8">Pins</text>
<text x="54.9" y="225.8">1,</text>
<text x="57.9" y="225.8">2,</text>
<text x="60.9" y="225.8">10</text>
<text x="64.5" y="225.8">are</text>
<text x="68.7" y="225.8">direct.</text>
<text x="75.9" y="225.8">JP3</text>
<text x="80.5" y="225.8">(DRDY/pin</text>
<text x="91.7" y="225.8">3)</text>
<text x="94.9" y="225.8">and</text>
<text x="99.5" y="225.8">JP6</text>
<text x="104.1" y="225.8">(CS)</text>
<text x="109.5" y="225.8">are</text>
<text x="113.7" y="225.8">open</text>
<text x="119.4" y="225.8">by</text>
<text x="122.7" y="225.8">default,</text>
<text x="15" y="230">JP4,</text>
<text x="20.2" y="230">JP5,</text>
<text x="25.4" y="230">JP7,</text>
<text x="30.7" y="230">JP8,</text>
<text x="35.9" y="230">JP9</text>
<text x="40.5" y="230">are</text>
<text x="44.7" y="230">bridged</text>
<text x="52.9" y="230">(cut</text>
<text x="57.9" y="230">to</text>
<text x="61" y="230">isolate).</text>
<text x="70" y="230">One</text>
<text x="74.7" y="230">CS per</text>
<text x="82.6" y="230">board:</text>
<text x="89.8" y="230">run</text>
<text x="94" y="230">several</text>
<text x="101.9" y="230">boards</text>
<text x="109.5" y="230">with</text>
<text x="114.5" y="230">the</text>
<text x="118.6" y="230">SPI</text>
<text x="122.9" y="230">Hub.</text>
<text x="15" y="234.2">Socket</text>
<text x="15" y="238.4">6</text>
<text x="17.4" y="238.4">CS,</text>
<text x="21.6" y="238.4">7</text>
<text x="22.5" y="234.2">map</text>
<text x="24" y="238.4">MOSI,</text>
<text x="27.6" y="234.2">(D1,</text>
<text x="30.4" y="238.4">8</text>
<text x="32.7" y="234.2">CLAUDE.md</text>
<text x="32.8" y="238.4">MISO,</text>
<text x="39.1" y="238.4">9</text>
<text x="41.5" y="238.4">SCK,</text>
<text x="44.5" y="234.2">S row):</text>
<text x="47" y="238.4">10</text>
<text x="50.6" y="238.4">GND. WARNING: the</text>
<text x="55.1" y="234.2">+3V3,</text>
<text x="62" y="234.2">2</text>
<text x="64.4" y="234.2">+5V</text>
<text x="69.4" y="234.2">(not</text>
<text x="70.5" y="238.4">physical</text>
<text x="74.4" y="234.2">used</text>
<text x="79.5" y="238.4">V2</text>
<text x="80" y="234.2">locally),</text>
<text x="83" y="238.4">Prime</text>
<text x="89" y="234.2">3</text>
<text x="89.6" y="238.4">may</text>
<text x="91.4" y="234.2">GPIO!</text>
<text x="94.6" y="238.4">differ</text>
<text x="97.6" y="234.2">(DRDY</text>
<text x="100.8" y="238.4">(5</text>
<text x="104" y="238.4">V on</text>
<text x="104.6" y="234.2">via</text>
<text x="108.4" y="234.2">JP11),</text>
<text x="109.8" y="238.4">pin</text>
<text x="113.9" y="238.4">8,</text>
<text x="115.7" y="234.2">4/5</text>
<text x="116.8" y="238.4">3V3</text>
<text x="120.6" y="234.2">GPIO pass-through,</text>
<text x="121.5" y="238.4">on</text>
<text x="125" y="238.4">pin</text>
<text x="129.1" y="238.4">9);</text>
<text x="132.9" y="238.4">unresolved.</text>
<text x="15" y="242.6">No</text>
<text x="18.7" y="242.6">external</text>
<text x="27.5" y="242.6">power</text>
<text x="34.2" y="242.6">input,</text>
<text x="40.7" y="242.6">so</text>
<text x="44.1" y="242.6">the</text>
<text x="48.2" y="242.6">12-24</text>
<text x="55.8" y="242.6">V 5V-source</text>
<text x="69.4" y="242.6">jumper</text>
<text x="77" y="242.6">rule</text>
<text x="81.9" y="242.6">does</text>
<text x="87.5" y="242.6">not</text>
<text x="91.7" y="242.6">apply.</text>
<text x="98.5" y="242.6">PT100</text>
<text x="105.6" y="242.6">only,</text>
<text x="111.3" y="242.6">RREF 400R</text>
<text x="123.3" y="242.6">0.1%.</text>
<text x="15" y="246.8">CERN-OHL-S-2.0</text>
<text x="33.8" y="246.8">|</text>
<text x="36.2" y="246.8">KiCad</text>
<text x="42.8" y="246.8">only</text>
<text x="47.9" y="246.8">|</text>
<text x="50.3" y="246.8">black</text>
<text x="56.6" y="246.8">solder</text>
<text x="63.6" y="246.8">mask,</text>
<text x="70.3" y="246.8">white</text>
<text x="76.3" y="246.8">silkscreen</text>
<text x="87.1" y="246.8">|</text>
<text x="89.4" y="246.8">v13</text>
<text x="94" y="246.8">CAD repair</text>
<text x="105.5" y="246.8">study,</text>
<text x="112.3" y="246.8">not</text>
<text x="116.5" y="246.8">physically</text>
<text x="127.1" y="246.8">qualified.</text>
</g>
<g font-size="1.1" fill="#a90000">
<text x="213.7" y="245.8">LED_D1_DISABLE</text>
<text x="214.4" y="246.6">1</text>
<text x="216.3" y="246.6">2</text>
</g>
<g font-size="1.1" fill="#006464">
<text x="213.7" y="244.9">LED</text>
<text x="214.3" y="243.2">JP12</text>
<text x="214.4" y="244.9">SUPPLY</text>
<text x="209.8" y="248.3">CUT</text>
<text x="213" y="248.3">TO</text>
<text x="215.3" y="248.3">DISABLE</text>
<text x="221" y="248.3">D1</text>
</g>
</svg>
